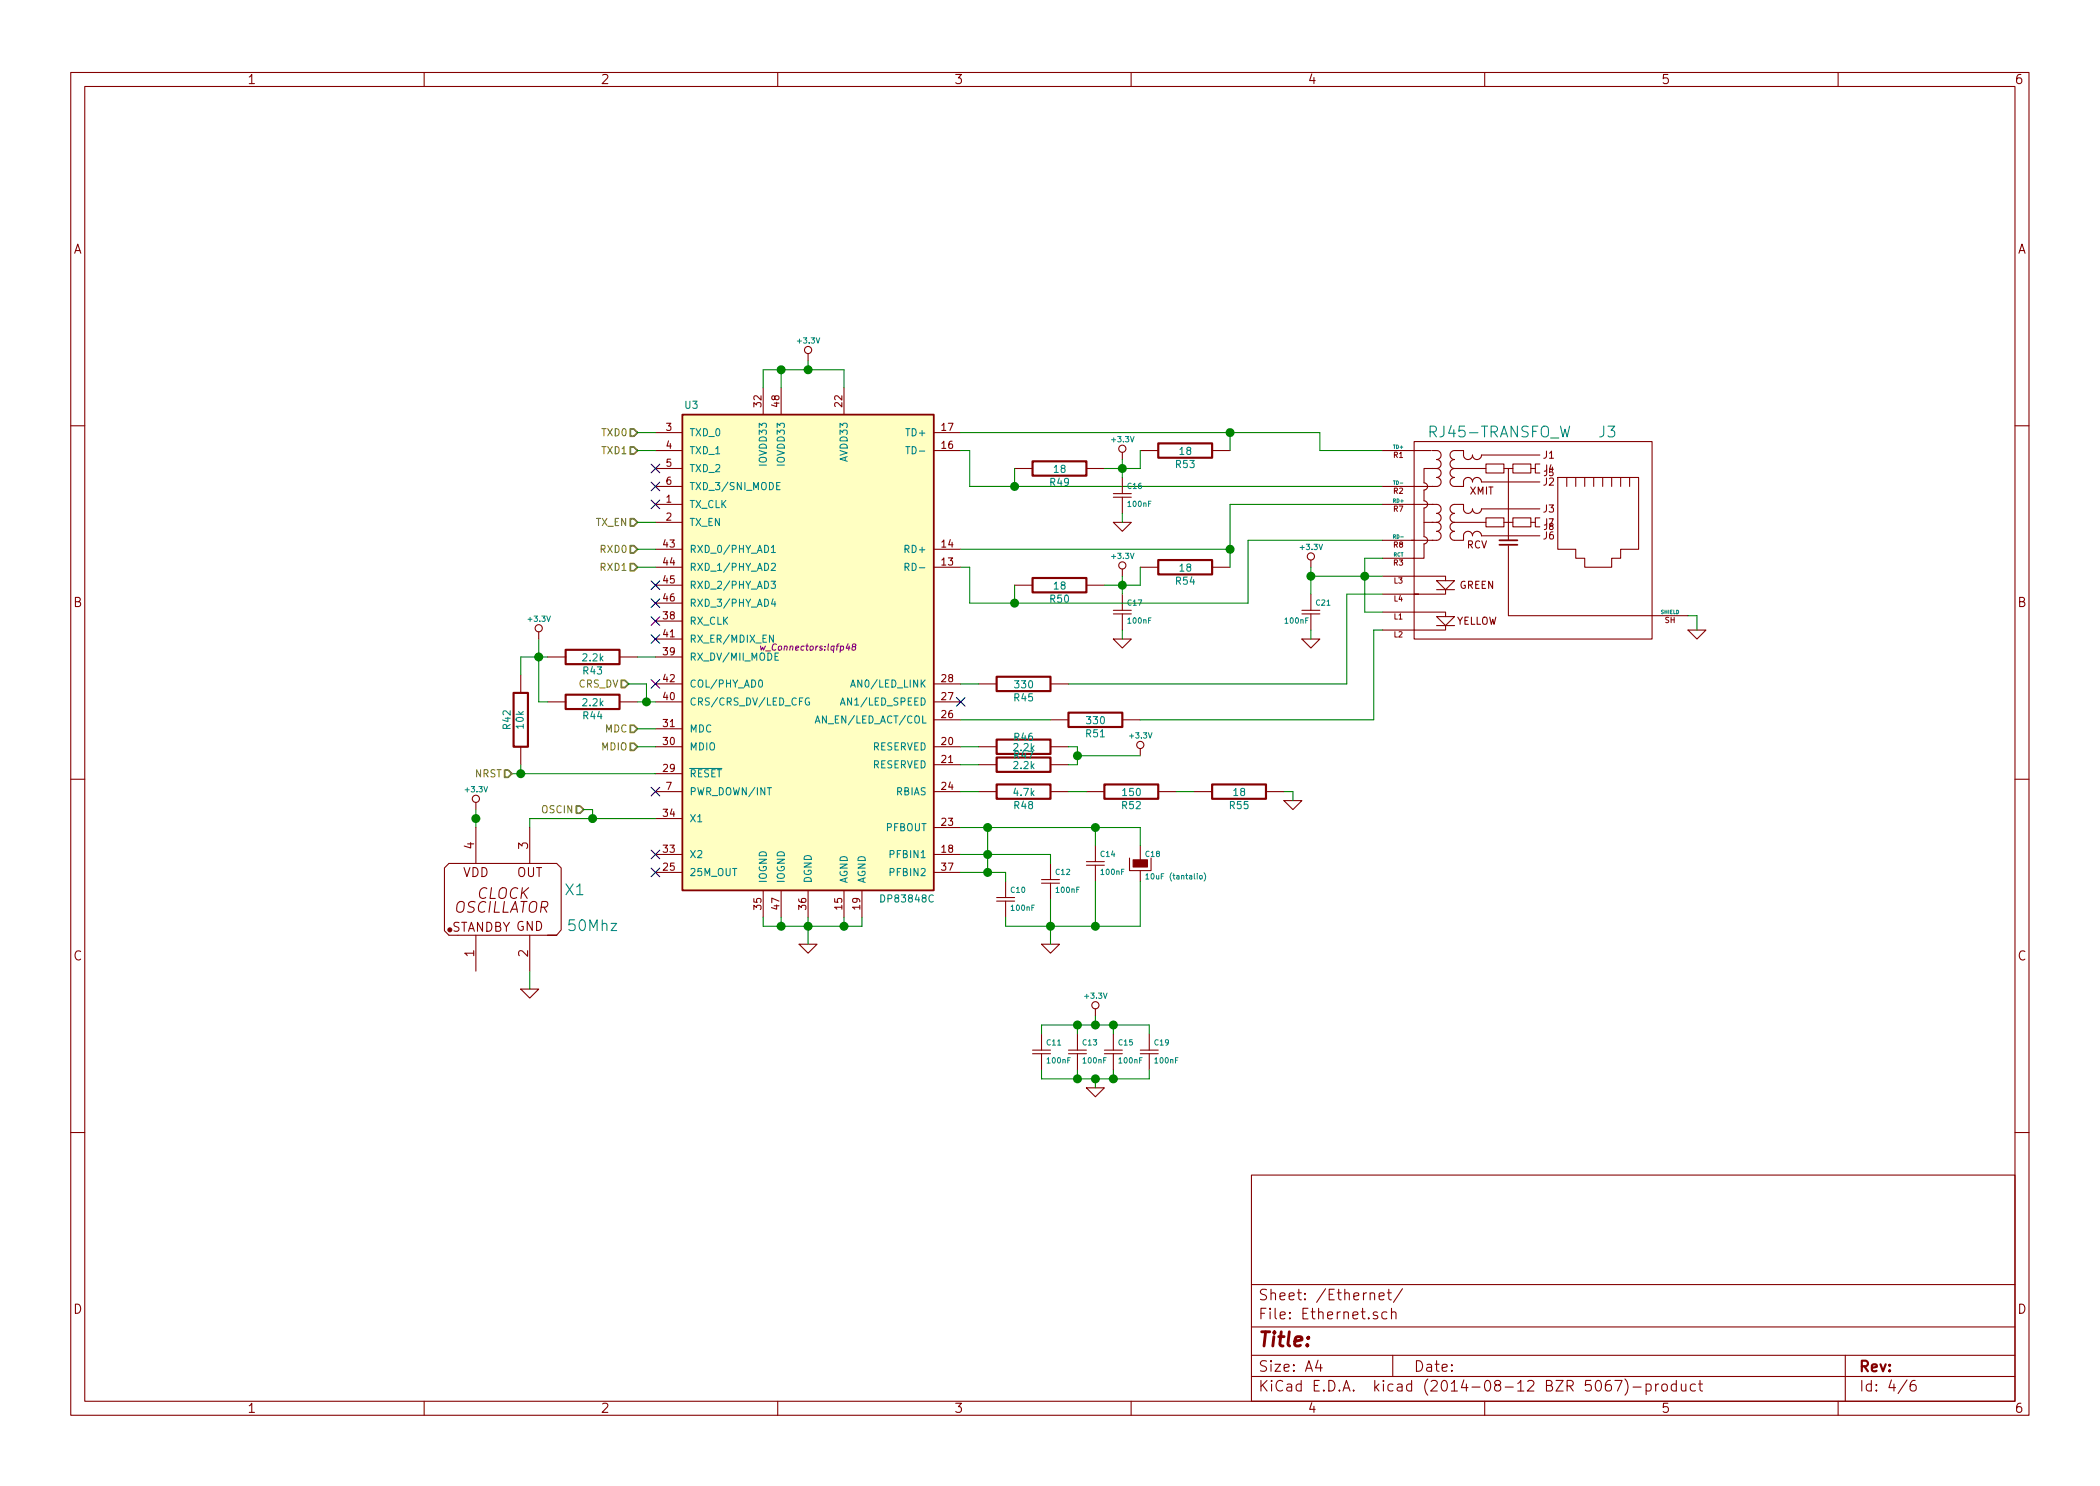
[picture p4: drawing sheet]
<svg xmlns="http://www.w3.org/2000/svg" width="297mm" height="210mm" viewBox="0 0 297 210" stroke-linecap="round" stroke-linejoin="round" font-family="sans-serif">
<g fill="none" stroke="#840000" stroke-width=".15">
<path d="M10 10.3h277v189.9h-277zM12 12.2h273v186.1h-273zM60 10.3v1.9M110 10.3v1.9M160 10.3v1.9M210 10.3v1.9M260 10.3v1.9M107.9 54.9v3.8M110.5 54.9v3.8M114.3 50v1M119.4 54.9v3.8M10 60.2h2"/>
<path d="M92.7 71.4h3.8M92.7 73.9h3.8M92.7 61.2h3.8M92.7 63.7h3.8M92.7 66.3h3.8M92.7 68.8h3.8M92.7 77.7h3.8M132.1 61.2h3.8M132.1 63.7h3.8M132.1 77.7h3.8M143.5 66.3h2.5M153.7 66.3h2.5"/>
<path d="M157.5 73.9h2.5l-1.3 1.3zM157.5 70.4h2.5M157.5 69.8h2.5M158.7 64v1M158.7 67.6v2.2M158.7 70.4v2.2M161.3 63.7h2.5M171.4 63.7h2.6M185.4 79.2v1.1M195.6 71.4h7.1M195.6 63.7h6.8M195.6 68.8h7.1"/>
<path d="M195.6 76.4h7.1M195.6 79h4.4M200 62.5h33.7v27.9h-33.7zM201.4 73.9h1.3M202.6 71.4h.6a.63 .63 0 0 1 .6 .6 .63 .63 0 0 1-.6 .6 .63 .63 0 0 1 .6 .7 .63 .63 0 0 1-.6 .6M202.6 63.7h.6a.63 .63 0 0 1 .6 .7 .63 .63 0 0 1-.6 .6 .63 .63 0 0 1 .6 .7 .63 .63 0 0 1-.6 .6M202.6 73.9h.6M202.6 66.3h.6M202.7 66.3h-1.3v2a.51 .51 0 0 1 .5 .5 .51 .51 0 0 1-.5 .5v1.6a.51 .51 0 0 1 .5 .5 .51 .51 0 0 1-.5 .5v4a.51 .51 0 0 1 .5 .5 .51 .51 0 0 1-.5 .6v2h-1.5M203.2 73.9a.63 .63 0 0 1 .6 .6 .63 .63 0 0 1-.6 .7 .63 .63 0 0 1 .6 .6 .63 .63 0 0 1-.6 .6h-.6M203.2 66.3a.63 .63 0 0 1 .6 .6 .63 .63 0 0 1-.6 .7 .63 .63 0 0 1 .6 .6 .63 .63 0 0 1-.6 .6h-.6M205.7 73.9a.63 .63 0 0 0-.6 .6 .63 .63 0 0 0 .6 .7 .63 .63 0 0 0-.6 .6 .63 .63 0 0 0 .6 .6h1.3v-.6a.63 .63 0 0 1 .6-.6 .63 .63 0 0 1 .7 .6 .63 .63 0 0 1 .6-.6 .63 .63 0 0 1 .6 .6h8.3"/>
<path d="M205.7 66.3a.63 .63 0 0 0-.6 .6 .63 .63 0 0 0 .6 .7 .63 .63 0 0 0-.6 .6 .63 .63 0 0 0 .6 .6h1.3v-.6a.63 .63 0 0 1 .6-.6 .63 .63 0 0 1 .7 .6 .63 .63 0 0 1 .6-.6 .63 .63 0 0 1 .6 .6h8.3M205.7 73.9h4.5M205.7 66.3h4.5M210.2 73.3h2.5v1.2h-2.5zM210.2 65.7h2.5v1.2h-2.5zM212.7 73.9h1.3M212.7 66.3h1.3M213.4 66.3v10.1M213.4 77.2v9.9h25.4M214 73.3h2.5v1.2h-2.5zM214 65.7h2.5v1.2h-2.5zM216.5 73.9h.7"/>
<path d="M216.5 66.3h.7M217.8 73.3h-.6v1.2h.6M217.8 65.7h-.6v1.2h.6M217.8 72h-8.3a.63 .63 0 0 1-.6 .6 .63 .63 0 0 1-.6-.6 .63 .63 0 0 1-.7 .6 .63 .63 0 0 1-.6-.6v-.6h-1.3a.63 .63 0 0 0-.6 .6 .63 .63 0 0 0 .6 .6 .63 .63 0 0 0-.6 .7 .63 .63 0 0 0 .6 .6M217.8 64.4h-8.3a.63 .63 0 0 1-.6 .6 .63 .63 0 0 1-.6-.6 .63 .63 0 0 1-.7 .6 .63 .63 0 0 1-.6-.6v-.7h-1.3a.63 .63 0 0 0-.6 .7 .63 .63 0 0 0 .6 .6 .63 .63 0 0 0-.6 .7 .63 .63 0 0 0 .6 .6M220.3 67.6h11.5v10.1h-2.6v1.3h-1.2v1.3h-3.8v-1.3h-1.3v-1.3h-2.6zM221.6 67.6v1.2M222.9 67.6v1.2M224.2 67.6v1.2M225.4 67.6v1.2M226.7 67.6v1.2M228 67.6v1.2"/>
<path d="M229.2 67.6v1.2M230.5 67.6v1.2M285 60.2h2M73.7 95.5v2.5M76.2 89.4v1M77.5 99.3h2.5M77.5 93h2.5M87.6 99.3h2.6M87.6 93h2.6M92.7 99.3h3.8M92.7 90.4h3.8M92.7 96.8h3.8"/>
<path d="M92.7 80.3h3.8M92.7 82.8h3.8M92.7 85.3h3.8M92.7 87.9h3.8M92.7 93h3.8M132.1 99.3h3.8M132.1 96.8h3.8M132.1 80.3h3.8M138.4 96.8h2.6M143.5 82.8h2.5M148.6 96.8h2.5M153.7 82.8h2.5"/>
<path d="M157.5 90.4h2.5l-1.3 1.3zM157.5 86.9h2.5M157.5 86.4h2.5M158.7 80.5v1M158.7 84.1v2.3M158.7 86.9v2.2M161.3 80.3h2.5M171.4 80.3h2.6M184.1 90.4h2.6l-1.3 1.3zM184.1 86.9h2.6M184.1 86.4h2.6M185.4 84.1v2.3"/>
<path d="M185.4 86.9v2.2M195.6 86.6h8.9v.6M195.6 81.5h8.9v.7M195.6 84.1h4.4M203.2 88.5h2.5M203.2 83.4h2.5M203.2 82.2h2.5l-1.2 1.2zM203.2 87.2h2.5l-1.2 1.3zM204.5 88.5v.6h-8.9M204.5 83.4v.7h-4.5h.7M238.8 89.1h2.5l-1.3 1.3zM10 110.3h2"/>
<path d="M67.3 113.5v1M67.3 117.1v5.1M73.7 105.7v2.5M74.9 117.1v5.1M92.7 112h3.8M92.7 105.7h3.8M92.7 103.1h3.8M92.7 115.8h3.8M92.7 109.5h3.8M132.1 112h3.8M132.1 105.7h3.8M132.1 108.2h3.8"/>
<path d="M132.1 117.1h3.8M132.1 101.8h3.8M138.4 112h2.6M138.4 105.7h2.6M138.4 108.2h2.6M148.6 112h2.5M148.6 105.7h2.5M148.6 108.2h2.5M148.6 101.8h2.5M153.7 112h2.5M154.9 119.6v2.3M158.7 101.8h2.6"/>
<path d="M161.3 105.9v1M161.3 119.6v2.1M163.8 112h2.6M168.9 112h2.5M179.1 112h2.5M181.6 113.3h2.5l-1.2 1.2zM285 110.3h2M64.8 132.3h12.7M67.3 122.2h-3.8l-.6 .6v8.9l.6 .6M67.3 122.2h11.4l.7 .6v8.8l-.7 .7M67.3 132.3v5.1M73.7 139.9h2.5l-1.3 1.3z"/>
<path d="M74.9 132.3v5.1M78.7 132.3h-1.2h1.2M92.7 120.9h3.8M92.7 123.4h3.8M107.9 126v3.8M110.5 126v3.8M113 133.6h2.6l-1.3 1.3zM114.3 126v3.8M119.4 126v3.8M121.9 126v3.8M132.1 120.9h3.8M132.1 123.4h3.8"/>
<path d="M141 127.5h2.5M141 127h2.5M142.2 124.7v2.3M142.2 127.5v2.3M147.3 133.6h2.6l-1.3 1.3zM147.3 125h2.6M147.3 124.5h2.6M148.6 122.2v2.3M148.6 125v2.2M153.7 122.4h2.5M153.7 121.9h2.5M154.9 122.4v2.3"/>
<path d="M159.8 121.4v1.8h3v-1.8M161.3 123.2v1.5M146 149.1h2.6M146 148.6h2.6M147.3 146.3v2.3M147.3 149.1v2.3M151.1 149.1h2.6M151.1 148.6h2.6M152.4 146.3v2.3M152.4 149.1v2.3M153.7 153.9h2.5l-1.3 1.3zM154.9 142.7v1.1"/>
<path d="M156.2 149.1h2.5M156.2 148.6h2.5M157.5 146.3v2.3M157.5 149.1v2.3M161.3 149.1h2.5M161.3 148.6h2.5M162.6 146.3v2.3M162.6 149.1v2.3M10 160.2h2M177 166.3h108v32h-108zM285 160.2h2M60 198.3v1.9"/>
<path d="M110 198.3v1.9M160 198.3v1.9M177 194.8h108M177 191.8h108M177 187.8h108M177 181.8h108M186.4 192.5l-.3 1h.9M186.8 193v1M193.8 183.1a.38 .38 0 0 1 .6 0v.8M194.8 185.7a.37 .37 0 0 0-.6 .1v.1a.54 .54 0 0 0 .6 .3l.1 .1-.1 .2-.1 .1-.5-.1M195.1 183.4l.7-.1-.1-.3-.4-.1-.2 .2v.7l.2 .1 .4-.1M196.2 185.7l-.5-.1-.2 .3v.6l.2 .1 .5-.1"/>
<path d="M196.2 182.9h.6M196.4 182.4v1.3l.2 .2h.2M196.8 185.7a.38 .38 0 0 1 .7 .1v.8M196.8 185.1v1.5M197 191.8v3M198.4 182.3l-1.3 2M210 198.3v1.9M227.8 195.3a.59 .59 0 0 0-.7 .7l.1 .7 .2 .1h.3l.2-.1v-.5l-.1-.2-.4-.1-.3 .3M228.4 195.3h1l-.6 1.5M229.8 195.1a1.71 1.71 0 0 1 0 2.3M231 196.3h1.1M232.8 195.9a.48 .48 0 0 1 .7 .1l.1 .1-.1 .6a.48 .48 0 0 1-.7 0"/>
<path d="M232.8 195.8v1.5M234.2 195.8v1M234.6 195.8l-.3 .1-.1 .2M235.1 196a.41 .41 0 0 1 .7 .1v.4a.41 .41 0 0 1-.4 .3 .41 .41 0 0 1-.3-.3zM237.1 195.9l-.4-.1-.3 .3 .1 .6 .2 .1 .4-.1M237.1 195.3v1.5M237.8 195.8l.1 .9a.4 .4 0 0 0 .6 0M238.5 195.8v1M239.8 195.9l-.4-.1-.3 .3 .1 .6 .2 .1 .4-.1M240.3 195.8h.5M240.5 195.3v1.3l.2 .2h.1M260 198.3v1.9"/>
<path d="M261 191.8v6.5M269.7 195.2l-1.2 2M270.9 195.3a.59 .59 0 0 0-.7 .7l.1 .7 .2 .1h.3l.2-.1v-.5l-.1-.2-.4-.1-.3 .3"/>
<circle cx="114.3" cy="49.5" r=".51"/>
<circle cx="158.8" cy="63.5" r=".51"/>
<circle cx="185.4" cy="78.7" r=".51"/>
<circle cx="76.2" cy="88.9" r=".51"/>
<circle cx="158.8" cy="80" r=".51"/>
<circle cx="67.3" cy="113" r=".51"/>
<circle cx="161.3" cy="105.4" r=".51"/>
<circle cx="154.9" cy="142.2" r=".51"/>
</g>
<path d="M96.5 58.7h35.6v67.3h-35.6z" fill="#ffffc2" stroke="#ffffc2" stroke-width=".25"/>
<path d="M96.5 58.7h35.6v67.3h-35.6zM212.1 77.1h2.5M212.1 76.4h2.5" fill="none" stroke="#840000" stroke-width=".25"/>
<g fill="none" stroke="#008484" stroke-width=".15">
<path d="M109.1 77.5l.3-.3v1M109.1 79.8l.4-.1 .2 .1v.2l-.6 .7h.6M109.1 78.2h.6M109.9 68.8h.3M110.3 68.3h-.4v1h.4M128.1 63.2h.6M107.4 96.3l.2-.1a.59 .59 0 0 1-.1 1l-.1-.1-.1-.3zM109.1 82.2h.6l-.4 .4 .4 .1v.5l-.2 .1-.4-.1M109.3 84.7l-.2 .8h.6M109.4 89.9v1l-.6-1v1M109.6 85.1v.7M110.1 92.4h-.5v1h.5"/>
<path d="M114.5 98.8a.47 .47 0 0 0-.6 .5 .47 .47 0 0 0 .6 .4v-.4h-.2M118.9 99.8l.3-1.1 .3 1.1M120.3 97.2l.3-1 .4 1M120.4 96.9h.5M128 80.2h.5l.1-.2-.1-.2-.5-.1v1M97.5 108.7h4.6M115.3 102.3l.3-1 .4 1M115.4 102h.5"/>
</g>
<path d="M107.6 91.4l.1 .6 .2-.4 .1 .4 .3-.6M120 91.1l-.3 .6h.5M120.7 91.5l-.1-.2 .2-.2h.1l.2 .2-.1 .2a.34 .34 0 0 0-.4 .1 .34 .34 0 0 0-.1 .4l.5-.1v-.2l-.1-.2" fill="none" stroke="#840084" stroke-width=".15"/>
<g fill="none" stroke="#840000" stroke-width=".3">
<path d="M146 65.3h7.7v2h-7.7zM163.8 62.7h7.6v2.1h-7.6zM163.8 79.2h7.6v2.1h-7.6zM72.6 98h2.1v7.7h-2.1zM80 91.9h7.6v2.1h-7.6zM80 98.3h7.6v2h-7.6zM141 95.8h7.6v2h-7.6zM146 81.8h7.7v2h-7.7zM141 111h7.6v2h-7.6zM141 104.6h7.6v2.1h-7.6zM141 107.2h7.6v2h-7.6zM151.1 100.8h7.6v2.1h-7.6z"/>
<path d="M156.2 111h7.6v2h-7.6zM171.4 111h7.7v2h-7.7z"/>
</g>
<g fill="none" stroke="#008400" stroke-width=".15">
<path d="M107.9 54.9v-2.6h11.5v2.6M110.5 52.3v2.6M114.3 51v1.3M90.2 61.2h2.5M90.2 63.7h2.5M90.2 77.7h2.5M90.2 73.9h2.5M135.9 61.2h50.8v2.5h8.9M135.9 63.7h1.3v5.1h58.4M135.9 77.7h38.1M143.5 66.3v2.5M158.7 65v2.6"/>
<path d="M158.7 72.6v1.3M161.3 63.7v2.6h-5.1M174 61.2v2.5M195.6 76.4h-19.1v8.9h-39.3v-5h-1.3M195.6 79h-2.6v7.6h2.6M195.6 71.4h-21.6v8.9M76.2 90.4v8.9h1.3M77.5 93h-3.8v2.5M88.9 96.8h2.5v2.5M90.2 93h2.5M90.2 99.3h2.5M90.2 80.3h2.5"/>
<path d="M135.9 96.8h2.5M143.5 82.8v2.5M158.7 81.5v2.6M158.7 89.1v1.3M161.3 80.3v2.5h-5.1M185.4 81.5h10.2M185.4 80.3v3.8M185.4 89.1v1.3M195.6 84.1h-5.1v12.7h-39.4M195.6 89.1h-1.3v12.7h-33M238.8 87.1h1.2v2M67.3 114.5v2.6"/>
<path d="M72.4 109.5h20.3M73.7 108.2v1.3M82.5 114.5h1.3v1.3M90.2 103.1h2.5M90.2 105.7h2.5M92.7 115.8h-17.8v1.3M135.9 112h2.5M135.9 105.7h2.5M135.9 101.8h12.7M135.9 108.2h2.5M135.9 117.1h25.4v2.5M139.7 117.1v6.3"/>
<path d="M151.1 112h2.6M151.1 105.7h1.3v2.5h-1.3M152.4 106.9h8.9M154.9 117.1v2.5M166.4 112h2.5M181.6 112h1.3v1.3M74.9 137.4v2.5M107.9 129.8v1.3h14v-1.3M110.5 129.8v1.3M114.3 129.8v3.8M119.4 129.8v1.3M135.9 123.4h6.3v1.3"/>
<path d="M135.9 120.9h12.7v1.3M148.6 127.2v6.4M154.9 124.7v6.4M161.3 124.7v6.4h-19.1v-1.3M147.3 146.3v-1.3h15.3v1.3M147.3 151.4v1.2h15.3v-1.2M152.4 145v1.3M152.4 151.4v1.2M154.9 143.8v1.2M154.9 152.6v1.3M157.5 145v1.3M157.5 151.4v1.2"/>
</g>
<g fill="#008400" stroke="#008400" stroke-width=".25">
<circle cx="119.4" cy="131.1" r=".51"/>
<circle cx="114.3" cy="131.1" r=".51"/>
<circle cx="110.5" cy="131.1" r=".51"/>
<circle cx="110.5" cy="52.3" r=".51"/>
<circle cx="114.3" cy="52.3" r=".51"/>
<circle cx="76.2" cy="93" r=".51"/>
<circle cx="193" cy="81.5" r=".51"/>
<circle cx="143.5" cy="68.8" r=".51"/>
<circle cx="174" cy="61.2" r=".51"/>
<circle cx="143.5" cy="85.3" r=".51"/>
<circle cx="174" cy="77.7" r=".51"/>
<circle cx="152.4" cy="106.9" r=".51"/>
<circle cx="139.7" cy="120.9" r=".51"/>
<circle cx="139.7" cy="117.1" r=".51"/>
<circle cx="154.9" cy="117.1" r=".51"/>
<circle cx="139.7" cy="123.4" r=".51"/>
<circle cx="148.6" cy="131.1" r=".51"/>
<circle cx="154.9" cy="131.1" r=".51"/>
<circle cx="158.8" cy="66.3" r=".51"/>
<circle cx="158.8" cy="82.8" r=".51"/>
<circle cx="73.7" cy="109.5" r=".51"/>
<circle cx="83.8" cy="115.8" r=".51"/>
<circle cx="91.4" cy="99.3" r=".51"/>
<circle cx="152.4" cy="145" r=".51"/>
<circle cx="154.9" cy="145" r=".51"/>
<circle cx="157.5" cy="145" r=".51"/>
<circle cx="152.4" cy="152.6" r=".51"/>
<circle cx="154.9" cy="152.6" r=".51"/>
<circle cx="157.5" cy="152.6" r=".51"/>
<circle cx="67.3" cy="115.8" r=".51"/>
<circle cx="185.4" cy="81.5" r=".51"/>
</g>
<g fill="none" stroke="#000084" stroke-width=".15">
<path d="M92.1 70.8l1.2 1.2M92.1 65.7l1.2 1.2M92.1 68.2l1.2 1.2M93.3 70.8l-1.2 1.2M93.3 65.7l-1.2 1.2M93.3 68.2l-1.2 1.2M92.1 87.3l1.2 1.2M92.1 89.8l1.2 1.2M92.1 96.2l1.2 1.2M92.1 82.2l1.2 1.2M92.1 84.7l1.2 1.2M93.3 87.3l-1.2 1.2"/>
<path d="M93.3 89.8l-1.2 1.2M93.3 96.2l-1.2 1.2M93.3 82.2l-1.2 1.2M93.3 84.7l-1.2 1.2M135.3 98.7l1.2 1.2M136.5 98.7l-1.2 1.2M92.1 111.4l1.2 1.2M93.3 111.4l-1.2 1.2M92.1 120.3l1.2 1.2M92.1 122.8l1.2 1.2M93.3 120.3l-1.2 1.2M93.3 122.8l-1.2 1.2"/>
</g>
<path d="M89.2 60.7h.5l.5 .5-.5 .5h-.5zM89.2 63.2h.5l.5 .5-.5 .6h-.5zM89.2 79.8h.5l.5 .5-.5 .5h-.5zM89.2 77.2h.5l.5 .5-.5 .5h-.5zM89.2 73.4h.5l.5 .5-.5 .5h-.5zM87.9 96.3h.5l.5 .5-.5 .5h-.5zM71.4 109h.5l.5 .5-.5 .5h-.5zM81.5 114h.5l.5 .5-.5 .6h-.5zM89.2 105.2h.5l.5 .5-.5 .5h-.5zM89.2 102.6h.5l.5 .5-.5 .5h-.5z" fill="none" stroke="#848400" stroke-width=".25"/>
<path d="M160.3 121.7h2v1h-2z" fill="#840000" stroke="#840000" stroke-width=".15"/>
<path d="M162.1 123.8l.2-.2v.8M162.1 124.4h.4M169.7 123.9h.3l.1 .3-.2 .2-.2-.1zM170.3 123.5a.85 .85 0 0 1 0 1.2" fill="none" stroke="#008484" stroke-width=".14"/>
<text font-size="2.8" fill="#840000" x="178" y="190.5">Title:</text>
<g font-size="2.1" fill="#008484">
<text x="202.5" y="61.9">RJ45-TRANSFO_W</text>
<text x="226.2" y="61.9">J3</text>
<text x="80" y="126.7">X1</text>
<text x="80.6" y="131.7">50Mhz</text>
</g>
<g font-size="2.1" fill="#840000">
<text x="64.1" y="129.2">OSCILLATOR</text>
<text x="67.5" y="127.2">CLOCK</text>
<text x="178" y="184">Sheet: /Ethernet/</text>
<text x="178" y="186.7">File: Ethernet.sch</text>
<text x="178" y="196.9">KiCad E.D.A. kicad (2014-08-12 BZR 5067)-product</text>
<text x="178" y="194.1">Size: A4</text>
<text x="200" y="194.1">Date:</text>
<text x="263" y="194.1">Rev:</text>
<text x="263" y="196.9">Id: 4/6</text>
</g>
<g font-size="1.8" fill="#840000">
<text x="35" y="11.9">1</text>
<text x="85" y="11.9">2</text>
<text x="135" y="11.9">3</text>
<text x="185" y="11.9">4</text>
<text x="235" y="11.9">5</text>
<text x="285" y="11.9">6</text>
<text x="10.4" y="35.9">A</text>
<text x="285.4" y="35.9">A</text>
<text x="10.4" y="85.9">B</text>
<text x="285.4" y="85.9">B</text>
<text x="65.5" y="124.1">VDD</text>
<text x="67.1" y="120.1" transform="rotate(-90 67.1 120.1)">4</text>
<text x="73.1" y="124.1">OUT</text>
<text x="74.7" y="120.1" transform="rotate(-90 74.7 120.1)">3</text>
<text x="63.8" y="131.8">STANDBY GND</text>
<text x="10.4" y="135.9">C</text>
<text x="67.1" y="135.4" transform="rotate(-90 67.1 135.4)">1</text>
<text x="74.7" y="135.4" transform="rotate(-90 74.7 135.4)">2</text>
<text x="285.4" y="135.9">C</text>
<text x="10.4" y="185.9">D</text>
<text x="285.4" y="185.9">D</text>
<text x="35" y="199.9">1</text>
<text x="85" y="199.9">2</text>
<text x="135" y="199.9">3</text>
<text x="185" y="199.9">4</text>
<text x="235" y="199.9">5</text>
<text x="285" y="199.9">6</text>
</g>
<g font-size="1.4" fill="#008484">
<text x="96.9" y="57.8">U3</text>
<text x="97.5" y="61.7">TXD_0</text>
<text x="97.5" y="64.3">TXD_1</text>
<text x="108.5" y="65.7" transform="rotate(-90 108.5 65.7)">IOVDD33</text>
<text x="111" y="65.7" transform="rotate(-90 111 65.7)">IOVDD33</text>
<text x="119.9" y="65.3" transform="rotate(-90 119.9 65.3)">AVDD33</text>
<text x="128.3" y="61.7">TD+</text>
<text x="128.7" y="64.3">TD-</text>
<text x="166.9" y="64.4">18</text>
<text x="97.5" y="71.9">TX_CLK</text>
<text x="97.5" y="66.8">TXD_2</text>
<text x="97.5" y="69.3">TXD_3/SNI_MODE</text>
<text x="148.6" y="68.8">R49</text>
<text x="149.1" y="66.9">18</text>
<text x="166.3" y="66.2">R53</text>
<text x="97.5" y="74.4">TX_EN</text>
<text x="97.5" y="78.2">RXD_0/PHY_AD1</text>
<text x="97.5" y="80.8">RXD_1/PHY_AD2</text>
<text x="97.5" y="83.3">RXD_2/PHY_AD3</text>
<text x="128.2" y="78.2">RD+</text>
<text x="128.5" y="80.8">RD-</text>
<text x="149.1" y="83.4">18</text>
<text x="166.3" y="82.7">R54</text>
<text x="166.9" y="80.9">18</text>
<text x="97.5" y="85.8">RXD_3/PHY_AD4</text>
<text x="97.5" y="88.4">RX_CLK</text>
<text x="148.6" y="85.3">R50</text>
<text x="82.5" y="93.6">2.2k</text>
<text x="82.5" y="95.4">R43</text>
<text x="97.5" y="90.9">RX_ER/MDIX_EN</text>
<text x="97.5" y="93.5">RX_DV/MII_MODE</text>
<text x="82.5" y="99.9">2.2k</text>
<text x="82.5" y="101.8">R44</text>
<text x="97.5" y="99.8">CRS/CRS_DV/LED_CFG</text>
<text x="97.5" y="97.3">COL/PHY_AD0</text>
<text x="119.4" y="99.8">AN1/LED_SPEED</text>
<text x="120.9" y="97.3">AN0/LED_LINK</text>
<text x="143.5" y="99.2">R45</text>
<text x="143.6" y="97.4">330</text>
<text x="72.2" y="103.1" transform="rotate(-90 72.2 103.1)">R42</text>
<text x="74.1" y="103" transform="rotate(-90 74.1 103)">10k</text>
<text x="97.5" y="106.2">MDIO</text>
<text x="97.5" y="103.6">MDC</text>
<text x="116" y="102.4">AN_EN/LED_ACT/COL</text>
<text x="123.3" y="106.2">RESERVED</text>
<text x="143.4" y="106.3">2.2k</text>
<text x="143.5" y="104.8">R46</text>
<text x="143.5" y="107.4">R47</text>
<text x="153.6" y="104.3">R51</text>
<text x="153.8" y="102.5">330</text>
<text x="97.5" y="112.5">PWR_DOWN/INT</text>
<text x="97.5" y="110">RESET</text>
<text x="123.3" y="108.7">RESERVED</text>
<text x="126.7" y="112.5">RBIAS</text>
<text x="143.4" y="112.6">4.7k</text>
<text x="143.4" y="108.8">2.2k</text>
<text x="158.9" y="112.6">150</text>
<text x="174.5" y="112.6">18</text>
<text x="97.5" y="116.3">X1</text>
<text x="125.2" y="117.6">PFBOUT</text>
<text x="143.5" y="114.5">R48</text>
<text x="158.7" y="114.5">R52</text>
<text x="174" y="114.5">R55</text>
<text x="97.5" y="121.4">X2</text>
<text x="97.5" y="123.9">25M_OUT</text>
<text x="108.5" y="125" transform="rotate(-90 108.5 125)">IOGND</text>
<text x="111" y="125" transform="rotate(-90 111 125)">IOGND</text>
<text x="114.8" y="125" transform="rotate(-90 114.8 125)">DGND</text>
<text x="119.9" y="125" transform="rotate(-90 119.9 125)">AGND</text>
<text x="122.4" y="125" transform="rotate(-90 122.4 125)">AGND</text>
<text x="126" y="123.9">PFBIN2</text>
<text x="126" y="121.4">PFBIN1</text>
<text x="124.8" y="127.7">DP83848C</text>
</g>
<g font-size="1.4" fill="#840000">
<text x="107.7" y="57.6" transform="rotate(-90 107.7 57.6)">32</text>
<text x="110.2" y="57.6" transform="rotate(-90 110.2 57.6)">48</text>
<text x="119.1" y="57.6" transform="rotate(-90 119.1 57.6)">22</text>
<text x="94.2" y="61">3</text>
<text x="94.2" y="63.5">4</text>
<text x="133.2" y="63.5">16</text>
<text x="133.2" y="61">17</text>
<text x="218.3" y="64.9">J1</text>
<text x="94.2" y="71.1">1</text>
<text x="94.2" y="66">5</text>
<text x="94.2" y="68.6">6</text>
<text x="207.9" y="70">XMIT</text>
<text x="218.3" y="68.7">J2</text>
<text x="93.8" y="77.5">43</text>
<text x="94.2" y="73.7">2</text>
<text x="133.2" y="77.5">14</text>
<text x="207.4" y="77.6">RCV</text>
<text x="218.3" y="72.5">J3</text>
<text x="218.3" y="76.3">J6</text>
<text x="93.8" y="80">44</text>
<text x="93.8" y="82.5">45</text>
<text x="133.2" y="80">13</text>
<text x="206.4" y="83.3">GREEN</text>
<text x="93.8" y="85.1">46</text>
<text x="93.8" y="87.6">38</text>
<text x="205.9" y="88.4">YELLOW</text>
<text x="93.8" y="90.2">41</text>
<text x="93.8" y="92.7">39</text>
<text x="93.8" y="99.1">40</text>
<text x="93.8" y="96.5">42</text>
<text x="133.2" y="101.6">26</text>
<text x="133.2" y="99.1">27</text>
<text x="133.2" y="96.5">28</text>
<text x="93.8" y="105.4">30</text>
<text x="93.8" y="102.9">31</text>
<text x="133.2" y="105.4">20</text>
<text x="133.2" y="107.9">21</text>
<text x="93.8" y="109.2">29</text>
<text x="94.2" y="111.8">7</text>
<text x="133.2" y="111.8">24</text>
<text x="93.8" y="115.6">34</text>
<text x="133.2" y="116.8">23</text>
<text x="93.8" y="120.6">33</text>
<text x="93.8" y="123.2">25</text>
<text x="133.2" y="123.2">37</text>
<text x="133.2" y="120.6">18</text>
<text x="107.7" y="128.7" transform="rotate(-90 107.7 128.7)">35</text>
<text x="110.2" y="128.7" transform="rotate(-90 110.2 128.7)">47</text>
<text x="114" y="128.7" transform="rotate(-90 114 128.7)">36</text>
<text x="119.1" y="128.7" transform="rotate(-90 119.1 128.7)">15</text>
<text x="121.7" y="128.7" transform="rotate(-90 121.7 128.7)">19</text>
</g>
<g font-size="1.4" fill="#848400">
<text x="85.1" y="61.7">TXD0</text>
<text x="85.1" y="64.3">TXD1</text>
<text x="84.2" y="74.4">TX_EN</text>
<text x="85" y="80.8">RXD1</text>
<text x="85" y="78.2">RXD0</text>
<text x="81.7" y="97.3">CRS_DV</text>
<text x="85.1" y="106.2">MDIO</text>
<text x="85.5" y="103.6">MDC</text>
<text x="67.1" y="110">NRST</text>
<text x="76.7" y="115.1">OSCIN</text>
</g>
<g font-size="1.2" fill="#840000">
<text x="218.4" y="66.7">J4</text>
<text x="218.4" y="67.4">J5</text>
<text x="218.4" y="74.3">J7</text>
<text x="218.4" y="75">J8</text>
</g>
<text font-size="1.2" fill="#840084" x="108" y="92">w_Connectors:lqfp48</text>
<g font-size="1.1" fill="#008484">
<text x="112.9" y="48.6">+3.3V</text>
<text x="157.4" y="62.6">+3.3V</text>
<text x="159.5" y="69.2">C16</text>
<text x="159.6" y="71.7">100nF</text>
<text x="184" y="77.8">+3.3V</text>
<text x="157.4" y="79.1">+3.3V</text>
<text x="74.8" y="88">+3.3V</text>
<text x="159.5" y="85.7">C17</text>
<text x="159.6" y="88.2">100nF</text>
<text x="181.9" y="88.2">100nF</text>
<text x="186.2" y="85.7">C21</text>
<text x="159.9" y="104.5">+3.3V</text>
<text x="65.9" y="112.1">+3.3V</text>
<text x="149.4" y="123.8">C12</text>
<text x="155.7" y="121.2">C14</text>
<text x="155.8" y="123.8">100nF</text>
<text x="162.1" y="121.2">C18</text>
<text x="162.7" y="124.4">10uF (tantalio)</text>
<text x="143" y="126.3">C10</text>
<text x="143.1" y="128.8">100nF</text>
<text x="149.5" y="126.3">100nF</text>
<text x="153.5" y="141.3">+3.3V</text>
<text x="148.1" y="147.9">C11</text>
<text x="153.2" y="147.9">C13</text>
<text x="158.3" y="147.9">C15</text>
<text x="163.3" y="147.9">C19</text>
<text x="148.2" y="150.4">100nF</text>
<text x="153.3" y="150.4">100nF</text>
<text x="158.4" y="150.4">100nF</text>
<text x="163.4" y="150.4">100nF</text>
</g>
<g font-size="1.1" fill="#840000">
<text x="197.1" y="64.8">R1</text>
<text x="197.1" y="69.8">R2</text>
<text x="197.1" y="72.4">R7</text>
<text x="197.1" y="77.5">R8</text>
<text x="197.1" y="80">R3</text>
<text x="197.2" y="82.5">L3</text>
<text x="197.2" y="87.6">L1</text>
<text x="197.2" y="85.1">L4</text>
<text x="235.5" y="88.1">SH</text>
<text x="197.2" y="90.2">L2</text>
</g>
<g font-size=".7" fill="#008484">
<text x="197.1" y="63.5">TD+</text>
<text x="197.1" y="71.1">RD+</text>
<text x="197.2" y="68.6">TD-</text>
<text x="197.2" y="76.2">RD-</text>
<text x="197.1" y="78.7">RCT</text>
<text x="234.9" y="86.9">SHIELD</text>
</g>
</svg>
